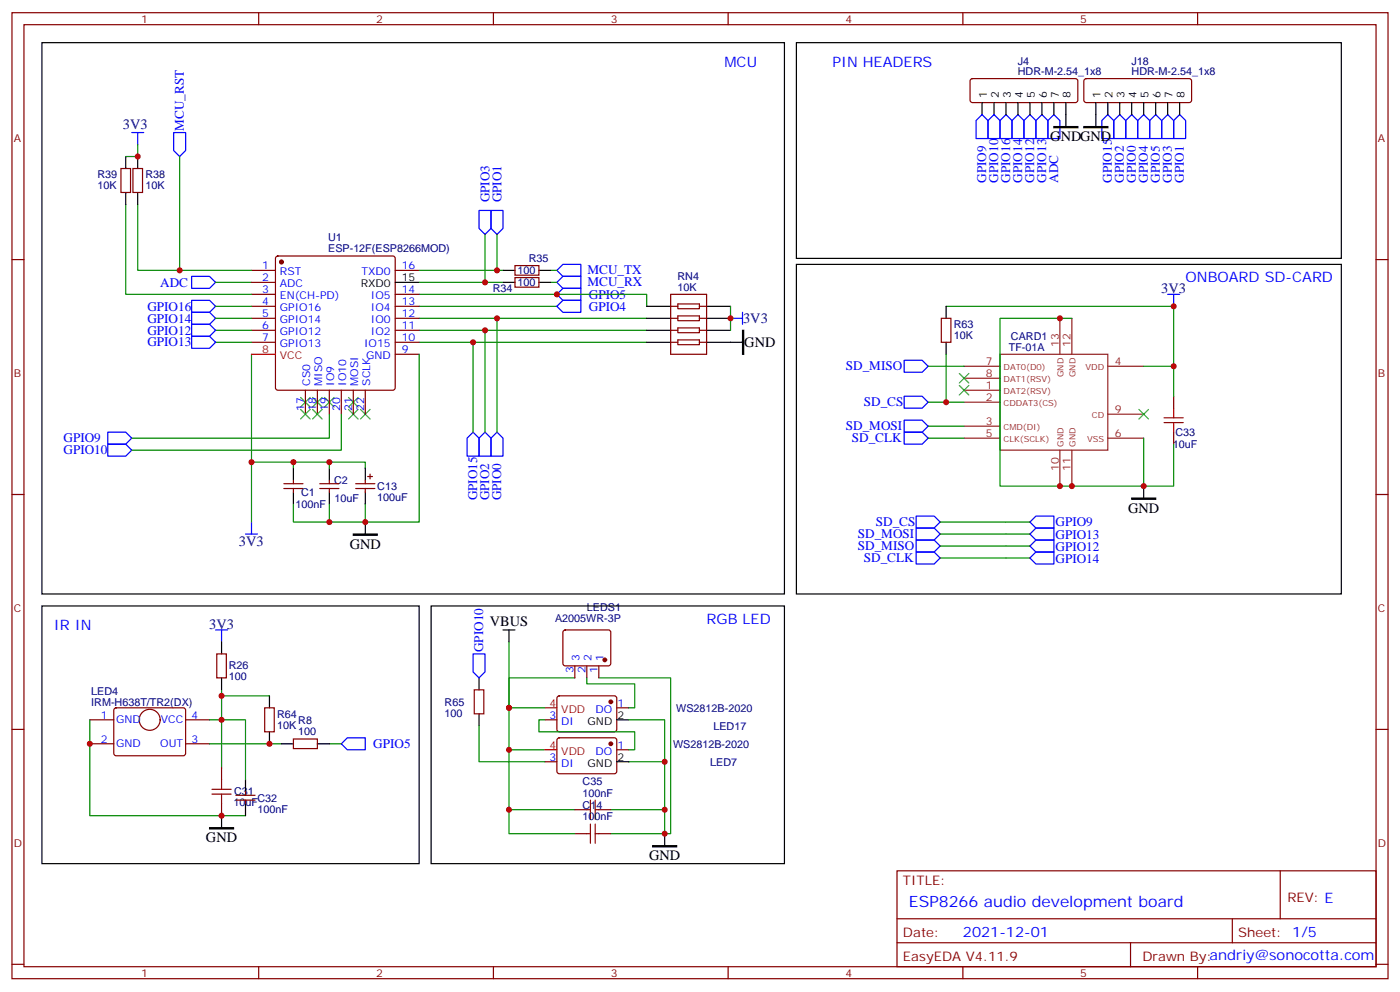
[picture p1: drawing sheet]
<svg xmlns="http://www.w3.org/2000/svg" width="412mm" height="292mm" viewBox="0 0 412 292" stroke-linecap="round" stroke-linejoin="round" font-family="sans-serif">
<g fill="none" stroke="#870000" stroke-width=".35">
<path d="M3.5 3.7h405.4v284.4h-405.4zM7.1 7.3h398.2v277.3h-398.2zM76.2 3.7v3.6M145.3 3.7v3.6M214.5 3.7v3.6M283.6 3.7v3.6M352.8 3.7v3.6M286 23.3l.5-.2h30.3l.5 .2 .2 .5v5.7l-.2 .5-.5 .2h-30.3l-.5-.2-.2-.5v-5.7zM319.5 23.3l.5-.2h30.3l.5 .2 .2 .5v5.7l-.2 .5-.5 .2h-30.3l-.5-.2-.2-.5v-5.7zM35.6 49.6h2.9v7.1h-2.9zM39.2 49.6h2.8v7.1h-2.8zM3.5 76.4h3.6"/>
<path d="M74.1 79.6h7M81.4 75.6l.4-.2h33.9l.5 .2 .2 .5v38.1l-.2 .5-.5 .2h-33.9l-.5-.3-.2-.4v-38.1zM116.4 79.6h7.1M151.7 78.2h7v2.8h-7zM405.3 76.4h3.6M74.1 90.2h7M74.1 97.2h7M74.1 86.6h7M74.1 93.7h7M74.1 83.1h7M116.4 90.2h7.1M116.4 97.2h7.1"/>
<path d="M116.4 86.6h7.1M116.4 93.7h7.1M151.7 81.7h7v2.8h-7zM197.6 86.6h10.5v17.7h-10.5zM197.6 90.2h2.1M197.6 97.2h2.1M197.6 93.7h2.1M199.7 89.5h6.3v1.4h-6.3zM199.7 93h6.3v1.4h-6.3zM199.7 96.5h6.3v1.4h-6.3zM206 90.2h2.1M206 97.2h2.1"/>
<path d="M206 93.7h2.1M277.3 93.7h2.8v7.1h-2.8zM74.1 100.8h7M90 114.9v7M93.5 114.9v7M97 114.9v7M100.5 114.9v7M104.1 114.9v7M107.6 114.9v7M116.4 100.8h7.1M116.4 104.3h7.1M197.6 100.8h2.1"/>
<path d="M199.7 100h6.3v1.5h-6.3zM206 100.8h2.1M345.7 116.6v3.6M109 139.6v1.4M345.7 127.2v3.5M3.5 145.6h3.6M83.6 143.8h5.7M83.6 142.4h5.7M86.4 141.3v1.1M86.4 143.8v1.1M94.2 143.8h5.6M94.2 142.4h5.6"/>
<path d="M97 141.3v1.1M97 143.8v1.1M104.8 143.8h5.6M104.8 142.4h5.6M107.6 141.3v1.1M107.6 143.8v1.1M108.3 140.3h1.4M405.3 145.6h3.6M63.9 192.5h2.8v7h-2.8zM166 185.6l.5-.2h12.7l.5 .2 .2 .5v9.5l-.7 .4-13-.1-.4-.6v-9.2zM169.3 196v3.5M172.9 196v3.5"/>
<path d="M176.4 196v3.5M3.5 214.7h3.6M26.5 211.9h7M26.5 218.9h7M33.7 208.6l.5-.2h20l.5 .7-.1 12.9-.6 .5-20.1-.1-.4-.6v-12.7zM54.7 211.9h7M54.7 218.9h7M78 208.4h2.8v7h-2.8zM86.4 217.5h7.1v2.8h-7.1zM139.7 203.1h2.8v7h-2.8zM160.5 211.9h3.5M164.3 217.4l.4-.2h16.5l.5 .7-.1 9.4-.6 .5-16.5-.1-.5-.7v-9.1z"/>
<path d="M164.3 205l.4-.2 16.5 .1 .5 .6-.1 9.5-.6 .4-16.5-.1-.5-.6v-9.2zM181.7 208.4h3.5M405.3 214.7h3.6M65.3 226v3.5M65.3 236.6v3.5M69.5 234.1h5.6M69.5 235.5h5.6M72.3 233v1.1M72.3 235.5v1.1M160.5 224.2h3.5M169.3 238.3h3.6M176.4 238.3h3.5"/>
<path d="M181.7 220.7h3.5M169.3 245.4h3.6M176.4 245.4h3.5M264.2 256.3h141.1v28.3h-141.1zM377.1 256.3v14.1M264.2 270.4h141.1M264.2 277.5h141.1M333 277.5v7.1M363 270.4v7.1M3.5 283.8h3.6M76.2 284.6v3.5M145.3 284.6v3.5"/>
<path d="M214.5 284.6v3.5M283.6 284.6v3.5M352.8 284.6v3.5M405.3 283.8h3.6"/>
<circle cx="44.1" cy="211.9" r="3.1"/>
</g>
<g fill="none" stroke="#00f" stroke-width=".35">
<path d="M38.8 39h3.5M40.6 39v3.5M51.2 39h3.5v5.3l-1.8 1.8-1.7-1.8zM289.3 33.7l1.7 1.8v5.3h-3.5v-5.3zM292.8 33.7l1.8 1.8v5.3h-3.6v-5.3zM296.3 33.7l1.8 1.8v5.3h-3.5v-5.3zM299.9 33.7l1.7 1.8v5.3h-3.5v-5.3zM303.4 33.7l1.8 1.8v5.3h-3.6v-5.3zM306.9 33.7l1.8 1.8v5.3h-3.5v-5.3zM310.4 33.7l1.8 1.8v5.3h-3.5v-5.3zM326.3 33.7l1.8 1.8v5.3h-3.5v-5.3zM329.8 33.7l1.8 1.8v5.3h-3.5v-5.3z"/>
<path d="M333.4 33.7l1.7 1.8v5.3h-3.5v-5.3zM336.9 33.7l1.8 1.8v5.3h-3.6v-5.3zM340.4 33.7l1.8 1.8v5.3h-3.5v-5.3zM344 33.7l1.7 1.8v5.3h-3.5v-5.3zM347.5 33.7l1.7 1.8v5.3h-3.5v-5.3zM141.1 61.9h3.5v5.3l-1.7 1.8-1.8-1.8zM144.6 61.9h3.6v5.3l-1.8 1.8-1.8-1.8zM164 79.6l1.8-1.8h5.3v3.6h-5.3zM56.4 81.4h5.3l1.8 1.7-1.8 1.8h-5.3zM56.4 88.4h5.3l1.8 1.8-1.8 1.7h-5.3zM56.4 91.9h5.3l1.8 1.8-1.8 1.8h-5.3zM56.4 99h5.3l1.8 1.8-1.8 1.7h-5.3z"/>
<path d="M56.4 95.5h5.3l1.8 1.7-1.8 1.8h-5.3zM164 90.2l1.8-1.8h5.3v3.5h-5.3zM164 86.6l1.8-1.7h5.3v3.5h-5.3zM165.8 81.4h5.3v3.5h-5.3l-1.8-1.8zM215.2 93.7h3.5M218.7 91.9v3.6M344 86.6h3.5M345.7 86.6v3.6M266.3 116.6h5.3l1.8 1.8-1.8 1.8h-5.3zM266.3 106h5.3l1.8 1.8-1.8 1.8h-5.3zM31.7 130.7h5.3l1.8 1.8-1.8 1.8h-5.3zM31.7 127.2h5.3l1.8 1.8-1.8 1.7h-5.3z"/>
<path d="M139.3 127.2l1.8 1.8v5.3h-3.5v-5.3zM142.9 127.2l1.7 1.8v5.3h-3.5v-5.3zM146.4 127.2l1.8 1.8v5.3h-3.6v-5.3zM266.3 123.7h5.3l1.8 1.7-1.8 1.8h-5.3zM266.3 127.2h5.3l1.8 1.8-1.8 1.7h-5.3zM72.3 157.2h3.5M74.1 153.7v3.5M269.9 151.9h5.3l1.7 1.8-1.7 1.7h-5.3zM269.9 155.4h5.3l1.7 1.8-1.7 1.8h-5.3zM269.9 159h5.3l1.7 1.7-1.7 1.8h-5.3zM303.4 157.2l1.8-1.8h5.2v3.6h-5.2zM303.4 153.7l1.8-1.8h5.2v3.5h-5.2z"/>
<path d="M269.9 162.5h5.3l1.7 1.8-1.7 1.7h-5.3zM303.4 164.3l1.8-1.8h5.2v3.5h-5.2zM303.4 160.7l1.8-1.7h5.2v3.5h-5.2zM63.5 185.4h3.5M65.3 185.4v3.5M139.3 192.5h3.6v5.3l-1.8 1.7-1.8-1.7zM100.5 218.9l1.8-1.7h5.3v3.5h-5.3z"/>
</g>
<path d="M310.4 37.3h7.1v.3h-7.1zM319.3 37.3h7v.3h-7zM218.7 97.2h.4v7.1h-.4zM104.1 157.2h7v.4h-7zM333.4 146.6h7v.4h-7zM61.7 243.6h7.1v.4h-7.1zM192.3 248.9h7v.4h-7z" fill="#000" stroke="#000" stroke-width=".35"/>
<g fill="none" stroke="#000" stroke-width=".35">
<path d="M12.3 12.6h218.8v162.2h-218.8zM234.6 12.6h160.5v63.5h-160.5zM289.3 30.2v3.5M292.8 30.2v3.5M296.3 30.2v3.5M299.9 30.2v3.5M303.4 30.2v3.5M306.9 30.2v3.5M310.4 30.2v3.5M314 30.2v7.1M322.8 30.2v7.1M326.3 30.2v3.5"/>
<path d="M329.8 30.2v3.5M333.4 30.2v3.5M336.9 30.2v3.5M340.4 30.2v3.5M344 30.2v3.5M347.5 30.2v3.5M37 46.1v3.5M37 56.7v3.5M40.6 46.1v3.5M40.6 56.7v3.5M148.2 79.6h3.5M158.7 79.6h3.6"/>
<path d="M234.6 77.8h160.5v97h-160.5zM116.4 83.1h7.1M148.2 83.1h3.5M158.7 83.1h3.6M190.5 90.2h7.1M190.5 93.7h7.1M190.5 97.2h7.1M208.1 90.2h7.1M208.1 93.7h7.1M208.1 97.2h7.1M278.7 90.2v3.5M190.5 100.8h7.1"/>
<path d="M208.1 100.8h10.6M278.7 100.8v3.5M86.4 137.8v3.5M97 137.8v3.5M107.6 137.8v3.5M86.4 144.9v3.5M97 144.9v3.5M107.6 144.9v3.5M107.6 153.7v3.5M336.9 143.1v3.5M12.3 178.4h111.2v75.8h-111.2zM127 178.4h104.1v75.8h-104.1z"/>
<path d="M65.3 188.9v3.6M65.3 199.5v3.6M141.1 199.5v3.6M148.2 185.4h3.5M149.9 185.4v3.5M79.4 204.8v3.6M79.4 215.4v3.5M82.9 218.9h3.5M93.5 218.9h3.5M141.1 210.1v3.5M181.7 211.9h3.5M72.3 229.5v3.5"/>
<path d="M72.3 236.6v3.5M181.7 224.2h3.5M65.3 240.1v3.5M195.8 245.4v3.5"/>
</g>
<g fill="none" stroke="#008700" stroke-width=".35">
<path d="M40.6 42.5v3.6h-3.6M52.9 46.1v33.5M37 60.2v26.4h37.1M40.6 60.2v19.4h33.5M123.5 79.6h24.7M142.9 69v14.1M146.4 69v10.6M162.3 79.6h1.7M63.5 90.2h10.6M63.5 93.7h10.6M63.5 83.1h10.6M63.5 97.2h10.6"/>
<path d="M123.5 97.2h67M123.5 86.6h67v3.6M123.5 90.2h40.5M123.5 93.7h67M123.5 83.1h24.7M142.9 97.2v30M146.4 93.7v33.5M162.3 83.1h1.7M215.2 90.2v7M278.7 90.2h67v17.6h-8.8M315.7 93.7h-21.1v49.4h42.3v-14.1M63.5 100.8h10.6"/>
<path d="M74.1 104.3v49.4M123.5 104.3v49.4h-15.9M123.5 100.8h67M139.3 100.8v26.4M273.4 107.8h10.6M273.4 118.4h10.6M278.7 104.3v14.1M345.7 107.8v8.8M74.1 136h12.3v1.8M86.4 136h10.6v1.8M97 136h10.6v1.8M97 121.9v7.1h-58.2"/>
<path d="M100.5 121.9v10.6h-61.7M273.4 125.4h10.6M273.4 129h10.6M345.7 130.7v12.4h-8.8M86.4 148.4v5.3h21.2v-5.3M97 148.4v5.3M276.9 153.7h26.5M276.9 157.2h26.5M276.9 160.7h26.5M276.9 164.3h26.5M149.9 188.9v19.5M169.3 199.5h-19.4v8.9"/>
<path d="M172.9 199.5v1.8h14.1v7.1h-1.8M176.4 199.5h21.2v45.9h-17.7M26.5 211.9v28.2h45.8M61.7 211.9h10.6v17.6M61.7 218.9h21.2M65.3 203.1v22.9M65.3 204.8h14.1M97 218.9h3.5M141.1 213.6v10.6h19.4M149.9 208.4v29.9h19.4M149.9 208.4h10.6M160.5 211.9h-1.8v3.5h28.3v5.3h-1.8"/>
<path d="M185.2 211.9h10.6v12.3M149.9 238.3v7.1h19.4M149.9 220.7h10.6M185.2 224.2h10.6v14.1h-15.9M195.8 238.3v7.1"/>
</g>
<g fill="none" stroke="#3c3" stroke-width=".35">
<path d="M88.5 117l2.9 2.8M91.4 117l-2.9 2.8M92.1 117l2.8 2.8M94.9 117l-2.8 2.8M95.6 117l2.8 2.8M98.4 117l-2.8 2.8M102.7 117l2.8 2.8M105.5 117l-2.8 2.8M282.6 109.9l2.8 2.8M282.6 113.5l2.8 2.8M285.4 109.9l-2.8 2.8M285.4 113.5l-2.8 2.8"/>
<path d="M88.5 120.5l2.9 2.8M91.4 120.5l-2.9 2.8M92.1 120.5l2.8 2.8M94.9 120.5l-2.8 2.8M102.7 120.5l2.8 2.8M105.5 120.5l-2.8 2.8M106.2 120.5l2.8 2.8M109 120.5l-2.8 2.8M335.5 120.5l2.8 2.8M338.3 120.5l-2.8 2.8"/>
</g>
<g fill="#870000" stroke="#870000" stroke-width=".35">
<circle cx="82.9" cy="77.1" r=".53"/>
<circle cx="178.2" cy="194.2" r=".53"/>
<circle cx="179.9" cy="218.9" r=".53"/>
<circle cx="179.9" cy="206.6" r=".53"/>
</g>
<path d="M74.1 104.3h7M160.5 208.4h3.5M160.5 220.7h3.5" fill="none" stroke="#f00" stroke-width=".35"/>
<g fill="none" stroke="#a10000" stroke-width=".35">
<path d="M342.9 124.4h5.6M342.9 123h5.6M345.7 120.2v2.8M345.7 124.4v2.8M62.4 233.8h5.7M62.4 232.3h5.7M65.3 229.5v2.8M65.3 233.8v2.8M172.9 238.3h1M173.9 235.5v5.7M175.3 235.5v5.7M175.3 238.3h1.1"/>
<path d="M172.9 245.4h1M173.9 242.6v5.6M175.3 242.6v5.6M175.3 245.4h1.1"/>
</g>
<g fill="none" stroke="#8c2424" stroke-width=".35">
<path d="M312.2 93.7v10.6M315.7 93.7v10.6M284 114.9h10.6M284 118.4h10.6M284 107.8h10.6M284 111.3h10.6M294.6 104.3h31.7v28.2h-31.7zM326.3 107.8h10.6M284 125.4h10.6M284 129h10.6M312.2 132.5v10.6M315.7 132.5v10.6"/>
<path d="M326.3 129h10.6M326.3 121.9h10.6"/>
</g>
<g fill="#c00">
<circle cx="74.1" cy="136" r=".88"/>
<circle cx="86.4" cy="136" r=".88"/>
<circle cx="142.9" cy="83.1" r=".88"/>
<circle cx="146.4" cy="79.6" r=".88"/>
<circle cx="97" cy="136" r=".88"/>
<circle cx="97" cy="153.7" r=".88"/>
<circle cx="107.6" cy="153.7" r=".88"/>
<circle cx="215.2" cy="93.7" r=".88"/>
<circle cx="146.4" cy="93.7" r=".88"/>
<circle cx="142.9" cy="97.2" r=".88"/>
<circle cx="139.3" cy="100.8" r=".88"/>
<circle cx="65.3" cy="211.9" r=".88"/>
<circle cx="26.5" cy="218.9" r=".88"/>
<circle cx="164" cy="86.6" r=".88"/>
<circle cx="65.3" cy="240.1" r=".88"/>
<circle cx="336.9" cy="143.1" r=".88"/>
<circle cx="345.7" cy="107.8" r=".88"/>
<circle cx="315.7" cy="143.1" r=".88"/>
<circle cx="52.9" cy="79.6" r=".88"/>
<circle cx="40.6" cy="46.1" r=".88"/>
<circle cx="278.7" cy="118.4" r=".88"/>
<circle cx="312.2" cy="93.7" r=".88"/>
<circle cx="312.2" cy="143.1" r=".88"/>
<circle cx="345.7" cy="90.2" r=".88"/>
<circle cx="79.4" cy="218.9" r=".88"/>
<circle cx="65.3" cy="204.8" r=".88"/>
<circle cx="149.9" cy="220.7" r=".88"/>
<circle cx="149.9" cy="208.4" r=".88"/>
<circle cx="195.8" cy="224.2" r=".88"/>
<circle cx="149.9" cy="238.3" r=".88"/>
<circle cx="195.8" cy="245.4" r=".88"/>
<circle cx="195.8" cy="238.3" r=".88"/>
</g>
<text font-size="4.6" fill="#00f" x="267.8" y="266.9">ESP8266 audio development board</text>
<g font-size="4.2" fill="#00f">
<text x="213.4" y="19.6">MCU</text>
<text x="245.2" y="19.6">PIN HEADERS</text>
<text x="349.2" y="83.1">ONBOARD SD-CARD</text>
<text x="15.9" y="185.4">IR IN</text>
<text x="208.1" y="183.7">RGB LED</text>
<text x="283.6" y="275.7">2021-12-01</text>
</g>
<g font-size="4.2" fill="#000080">
<text x="36.2" y="37.9">3V3</text>
<text x="342.1" y="86.3">3V3</text>
<text x="218.9" y="95.1">3V3</text>
<text x="70.4" y="160.7">3V3</text>
<text x="61.6" y="185.1">3V3</text>
</g>
<g font-size="4.2">
<text x="309.4" y="41.6">GNDGND</text>
<text x="219.3" y="102.2">GND</text>
<text x="332.3" y="150.9">GND</text>
<text x="103" y="161.5">GND</text>
<text x="144.3" y="184.1">VBUS</text>
<text x="60.7" y="247.9">GND</text>
<text x="191.2" y="253.3">GND</text>
</g>
<g font-size="3.9" fill="#00f">
<text x="54.2" y="38.5" transform="rotate(-90 54.2 38.5)">MCU_RST</text>
<text x="290.5" y="53.8" transform="rotate(-90 290.5 53.8)">GPIO9</text>
<text x="294" y="53.8" transform="rotate(-90 294 53.8)">GPIO10</text>
<text x="297.6" y="53.8" transform="rotate(-90 297.6 53.8)">GPIO16</text>
<text x="301.1" y="53.8" transform="rotate(-90 301.1 53.8)">GPIO14</text>
<text x="304.6" y="53.8" transform="rotate(-90 304.6 53.8)">GPIO12</text>
<text x="308.2" y="53.8" transform="rotate(-90 308.2 53.8)">GPIO13</text>
<text x="311.7" y="53.8" transform="rotate(-90 311.7 53.8)">ADC</text>
<text x="327.6" y="53.8" transform="rotate(-90 327.6 53.8)">GPIO15</text>
<text x="331.1" y="53.8" transform="rotate(-90 331.1 53.8)">GPIO2</text>
<text x="334.6" y="53.8" transform="rotate(-90 334.6 53.8)">GPIO0</text>
<text x="338.1" y="53.8" transform="rotate(-90 338.1 53.8)">GPIO4</text>
<text x="341.7" y="53.8" transform="rotate(-90 341.7 53.8)">GPIO5</text>
<text x="345.2" y="53.8" transform="rotate(-90 345.2 53.8)">GPIO3</text>
<text x="348.7" y="53.8" transform="rotate(-90 348.7 53.8)">GPIO1</text>
<text x="144.2" y="59.6" transform="rotate(-90 144.2 59.6)">GPIO3</text>
<text x="147.7" y="59.6" transform="rotate(-90 147.7 59.6)">GPIO1</text>
<text x="173.1" y="80.7">MCU_TX</text>
<text x="47.2" y="84.4">ADC</text>
<text x="173.1" y="84.3">MCU_RX</text>
<text x="173.5" y="87.9">GPIO5</text>
<text x="43.4" y="91.4">GPIO16</text>
<text x="43.4" y="94.9">GPIO14</text>
<text x="173.5" y="91.5">GPIO4</text>
<text x="43.4" y="102">GPIO13</text>
<text x="43.4" y="98.5">GPIO12</text>
<text x="249.2" y="109">SD_MISO</text>
<text x="254.5" y="119.6">SD_CS</text>
<text x="18.7" y="130.2">GPIO9</text>
<text x="249.2" y="126.7">SD_MOSI</text>
<text x="250.9" y="130.2">SD_CLK</text>
<text x="18.7" y="133.7">GPIO10</text>
<text x="140.6" y="147.3" transform="rotate(-90 140.6 147.3)">GPIO15</text>
<text x="144.1" y="147.3" transform="rotate(-90 144.1 147.3)">GPIO2</text>
<text x="147.6" y="147.3" transform="rotate(-90 147.6 147.3)">GPIO0</text>
<text x="258" y="154.9">SD_CS</text>
<text x="310.9" y="154.9">GPIO9</text>
<text x="252.7" y="158.4">SD_MOSI</text>
<text x="252.7" y="162">SD_MISO</text>
<text x="310.9" y="158.6">GPIO13</text>
<text x="254.5" y="165.5">SD_CLK</text>
<text x="310.9" y="162.2">GPIO12</text>
<text x="310.9" y="165.7">GPIO14</text>
<text x="142.3" y="191.9" transform="rotate(-90 142.3 191.9)">GPIO10</text>
<text x="110" y="220.2">GPIO5</text>
</g>
<g font-size="3.9" fill="#800">
<text x="266" y="260.6">TITLE:</text>
<text x="379.2" y="265.5">REV: E</text>
<text x="266" y="275.7">Date:</text>
<text x="364.8" y="275.7">Sheet: 1/5</text>
<text x="266" y="282.8">EasyEDA V4.11.9</text>
<text x="336.5" y="282.8">Drawn By:andriy@sonocotta.com</text>
</g>
<g font-size="3.2" fill="#800">
<text x="41.6" y="6.7">1</text>
<text x="110.8" y="6.7">2</text>
<text x="179.9" y="6.7">3</text>
<text x="249.1" y="6.7">4</text>
<text x="318.2" y="6.7">5</text>
<text x="4.1" y="41.8">A</text>
<text x="405.9" y="41.8">A</text>
<text x="4.1" y="111">B</text>
<text x="405.9" y="111">B</text>
<text x="4.1" y="180.1">C</text>
<text x="405.9" y="180.1">C</text>
<text x="4.1" y="249.3">D</text>
<text x="405.9" y="249.3">D</text>
<text x="41.6" y="287.5">1</text>
<text x="110.8" y="287.5">2</text>
<text x="179.9" y="287.5">3</text>
<text x="249.1" y="287.5">4</text>
<text x="318.2" y="287.5">5</text>
</g>
<g font-size="3.2" fill="#000080">
<text x="299.8" y="22.1">HDR-M-2.54_1x8</text>
<text x="299.8" y="19">J4</text>
<text x="333.3" y="22.1">HDR-M-2.54_1x8</text>
<text x="333.3" y="19">J18</text>
<text x="28.7" y="52.5">R39</text>
<text x="42.8" y="52.5">R38</text>
<text x="28.7" y="55.7">10K</text>
<text x="42.8" y="55.7">10K</text>
<text x="96.7" y="71.1">U1</text>
<text x="96.7" y="74.3">ESP-12F(ESP8266MOD)</text>
<text x="155.7" y="77.2">R35</text>
<text x="152.5" y="80.7">100</text>
<text x="199.6" y="82.4">RN4</text>
<text x="145.1" y="86">R34</text>
<text x="152.5" y="84.3">100</text>
<text x="199.6" y="85.6">10K</text>
<text x="281" y="99.8">10K</text>
<text x="281" y="96.6">R63</text>
<text x="297.8" y="100.2">CARD1</text>
<text x="297.2" y="103.3">TF-01A</text>
<text x="345.5" y="131.9">10uF</text>
<text x="346.2" y="128.4">C33</text>
<text x="98.4" y="142.5">C2</text>
<text x="87.1" y="149.5">100nF</text>
<text x="88.7" y="146">C1</text>
<text x="98.6" y="147.8">10uF</text>
<text x="111.1" y="147.4">100uF</text>
<text x="111.1" y="144.2">C13</text>
<text x="172.9" y="179.8">LEDS1</text>
<text x="163.5" y="183.1">A2005WR-3P</text>
<text x="67.4" y="197.1">R26</text>
<text x="67.4" y="200.2">100</text>
<text x="26.9" y="207.7">IRM-H638T/TR2(DX)</text>
<text x="26.9" y="204.5">LED4</text>
<text x="131" y="207.7">R65</text>
<text x="199.2" y="209.5">WS2812B-2020</text>
<text x="81.6" y="214.5">10K</text>
<text x="81.6" y="211.3">R64</text>
<text x="87.9" y="213.2">R8</text>
<text x="131" y="211">100</text>
<text x="210.2" y="214.8">LED17</text>
<text x="87.9" y="216.5">100</text>
<text x="198.3" y="220.1">WS2812B-2020</text>
<text x="209.2" y="225.4">LED7</text>
<text x="171.6" y="231.2">C35</text>
<text x="68.8" y="237.4">10uF</text>
<text x="69" y="234.1">C31</text>
<text x="75.8" y="239.2">100nF</text>
<text x="75.9" y="235.9">C32</text>
<text x="171.6" y="234.5">100nF</text>
<text x="171.6" y="238.3">C14</text>
<text x="171.6" y="241.5">100nF</text>
</g>
<g font-size="3.2">
<text x="290.7" y="28.9" transform="rotate(-90 290.7 28.9)">1</text>
<text x="294.2" y="28.9" transform="rotate(-90 294.2 28.9)">2</text>
<text x="297.7" y="28.9" transform="rotate(-90 297.7 28.9)">3</text>
<text x="301.3" y="28.9" transform="rotate(-90 301.3 28.9)">4</text>
<text x="304.8" y="28.9" transform="rotate(-90 304.8 28.9)">5</text>
<text x="308.3" y="28.9" transform="rotate(-90 308.3 28.9)">6</text>
<text x="311.9" y="28.9" transform="rotate(-90 311.9 28.9)">7</text>
<text x="315.4" y="28.9" transform="rotate(-90 315.4 28.9)">8</text>
<text x="324.2" y="28.9" transform="rotate(-90 324.2 28.9)">1</text>
<text x="327.7" y="28.9" transform="rotate(-90 327.7 28.9)">2</text>
<text x="331.3" y="28.9" transform="rotate(-90 331.3 28.9)">3</text>
<text x="334.8" y="28.9" transform="rotate(-90 334.8 28.9)">4</text>
<text x="338.3" y="28.9" transform="rotate(-90 338.3 28.9)">5</text>
<text x="341.8" y="28.9" transform="rotate(-90 341.8 28.9)">6</text>
<text x="345.4" y="28.9" transform="rotate(-90 345.4 28.9)">7</text>
<text x="348.9" y="28.9" transform="rotate(-90 348.9 28.9)">8</text>
<text x="118.4" y="82.8">15</text>
<text x="106.3" y="84.5">RXD0</text>
<text x="173.1" y="213.3">GND</text>
<text x="181.9" y="211.5">2</text>
<text x="173.1" y="225.6">GND</text>
<text x="181.9" y="223.9">2</text>
</g>
<g font-size="3.2" fill="#00f">
<text x="77.2" y="79.2">1</text>
<text x="77.2" y="82.8">2</text>
<text x="82.4" y="81">RST</text>
<text x="106.5" y="81">TXD0</text>
<text x="118.4" y="79.2">16</text>
<text x="77.2" y="86.3">3</text>
<text x="77.2" y="89.8">4</text>
<text x="82.4" y="84.5">ADC</text>
<text x="82.4" y="88.1">EN(CH-PD)</text>
<text x="109.3" y="88.1">IO5</text>
<text x="118.4" y="89.8">13</text>
<text x="118.4" y="86.3">14</text>
<text x="77.2" y="93.3">5</text>
<text x="82.4" y="91.6">GPIO16</text>
<text x="82.4" y="95.1">GPIO14</text>
<text x="109.3" y="95.1">IO0</text>
<text x="109.3" y="91.6">IO4</text>
<text x="118.4" y="93.3">12</text>
<text x="77.2" y="96.9">6</text>
<text x="77.2" y="100.4">7</text>
<text x="82.4" y="98.6">GPIO12</text>
<text x="109.3" y="98.6">IO2</text>
<text x="118.4" y="100.4">10</text>
<text x="118.4" y="96.9">11</text>
<text x="82.4" y="102.2">GPIO13</text>
<text x="107.2" y="102.2">IO15</text>
<text x="107.8" y="105.7">GND</text>
<text x="118.4" y="103.9">9</text>
<text x="91.4" y="113.6" transform="rotate(-90 91.4 113.6)">CS0</text>
<text x="94.9" y="113.6" transform="rotate(-90 94.9 113.6)">MISO</text>
<text x="98.4" y="113.6" transform="rotate(-90 98.4 113.6)">IO9</text>
<text x="102" y="113.6" transform="rotate(-90 102 113.6)">IO10</text>
<text x="105.5" y="113.6" transform="rotate(-90 105.5 113.6)">MOSI</text>
<text x="109" y="113.6" transform="rotate(-90 109 113.6)">SCLK</text>
<text x="89.6" y="120.8" transform="rotate(-90 89.6 120.8)">17</text>
<text x="93.1" y="120.8" transform="rotate(-90 93.1 120.8)">18</text>
<text x="96.7" y="120.8" transform="rotate(-90 96.7 120.8)">19</text>
<text x="100.2" y="120.8" transform="rotate(-90 100.2 120.8)">20</text>
<text x="103.7" y="120.8" transform="rotate(-90 103.7 120.8)">21</text>
<text x="107.2" y="120.8" transform="rotate(-90 107.2 120.8)">22</text>
<text x="170.7" y="194.7" transform="rotate(-90 170.7 194.7)">3</text>
<text x="174.3" y="194.7" transform="rotate(-90 174.3 194.7)">2</text>
<text x="177.8" y="194.7" transform="rotate(-90 177.8 194.7)">1</text>
<text x="169" y="198.2" transform="rotate(-90 169 198.2)">3</text>
<text x="172.5" y="198.2" transform="rotate(-90 172.5 198.2)">2</text>
<text x="176" y="198.2" transform="rotate(-90 176 198.2)">1</text>
<text x="175.4" y="209.8">DO</text>
<text x="181.9" y="208">1</text>
<text x="29.7" y="211.5">1</text>
<text x="34.2" y="212.9">GND</text>
<text x="47.4" y="212.9">VCC</text>
<text x="56.4" y="211.5">4</text>
<text x="161.9" y="211.5">3</text>
<text x="165.3" y="213.3">DI</text>
<text x="29.7" y="218.6">2</text>
<text x="34.2" y="220">GND</text>
<text x="47.2" y="220">OUT</text>
<text x="56.4" y="218.6">3</text>
<text x="181.9" y="220.3">1</text>
<text x="161.9" y="223.9">3</text>
<text x="165.3" y="225.6">DI</text>
<text x="175.4" y="222.1">DO</text>
</g>
<g font-size="3.2" fill="#f00">
<text x="77.2" y="103.9">8</text>
<text x="82.4" y="105.7">VCC</text>
<text x="161.9" y="208">4</text>
<text x="165.3" y="209.8">VDD</text>
<text x="161.9" y="220.3">4</text>
<text x="165.3" y="222.1">VDD</text>
</g>
<g font-size="3.2" fill="#8d2323">
<text x="290.4" y="107.5">7</text>
<text x="311.9" y="102.2" transform="rotate(-90 311.9 102.2)">13</text>
<text x="315.4" y="102.2" transform="rotate(-90 315.4 102.2)">12</text>
<text x="328.4" y="107.5">4</text>
<text x="290.4" y="111">8</text>
<text x="290.4" y="114.5">1</text>
<text x="290.4" y="118">2</text>
<text x="290.4" y="125.1">3</text>
<text x="328.4" y="121.6">9</text>
<text x="290.4" y="128.6">5</text>
<text x="328.4" y="128.6">6</text>
<text x="311.9" y="138.7" transform="rotate(-90 311.9 138.7)">10</text>
<text x="315.4" y="138.7" transform="rotate(-90 315.4 138.7)">11</text>
</g>
<g font-size="2.5" fill="#8d2323">
<text x="295.6" y="108.9">DAT0(D0)</text>
<text x="295.6" y="112.4">DAT1(RSV)</text>
<text x="313.3" y="111" transform="rotate(-90 313.3 111)">GND</text>
<text x="316.8" y="111" transform="rotate(-90 316.8 111)">GND</text>
<text x="319.8" y="108.9">VDD</text>
<text x="295.6" y="115.9">DAT2(RSV)</text>
<text x="295.6" y="119.5">CDDAT3(CS)</text>
<text x="321.6" y="123">CD</text>
<text x="295.6" y="126.5">CMD(DI)</text>
<text x="295.6" y="130">CLK(SCLK)</text>
<text x="313.3" y="131.4" transform="rotate(-90 313.3 131.4)">GND</text>
<text x="316.8" y="131.4" transform="rotate(-90 316.8 131.4)">GND</text>
<text x="320.2" y="130">VSS</text>
</g>
</svg>
